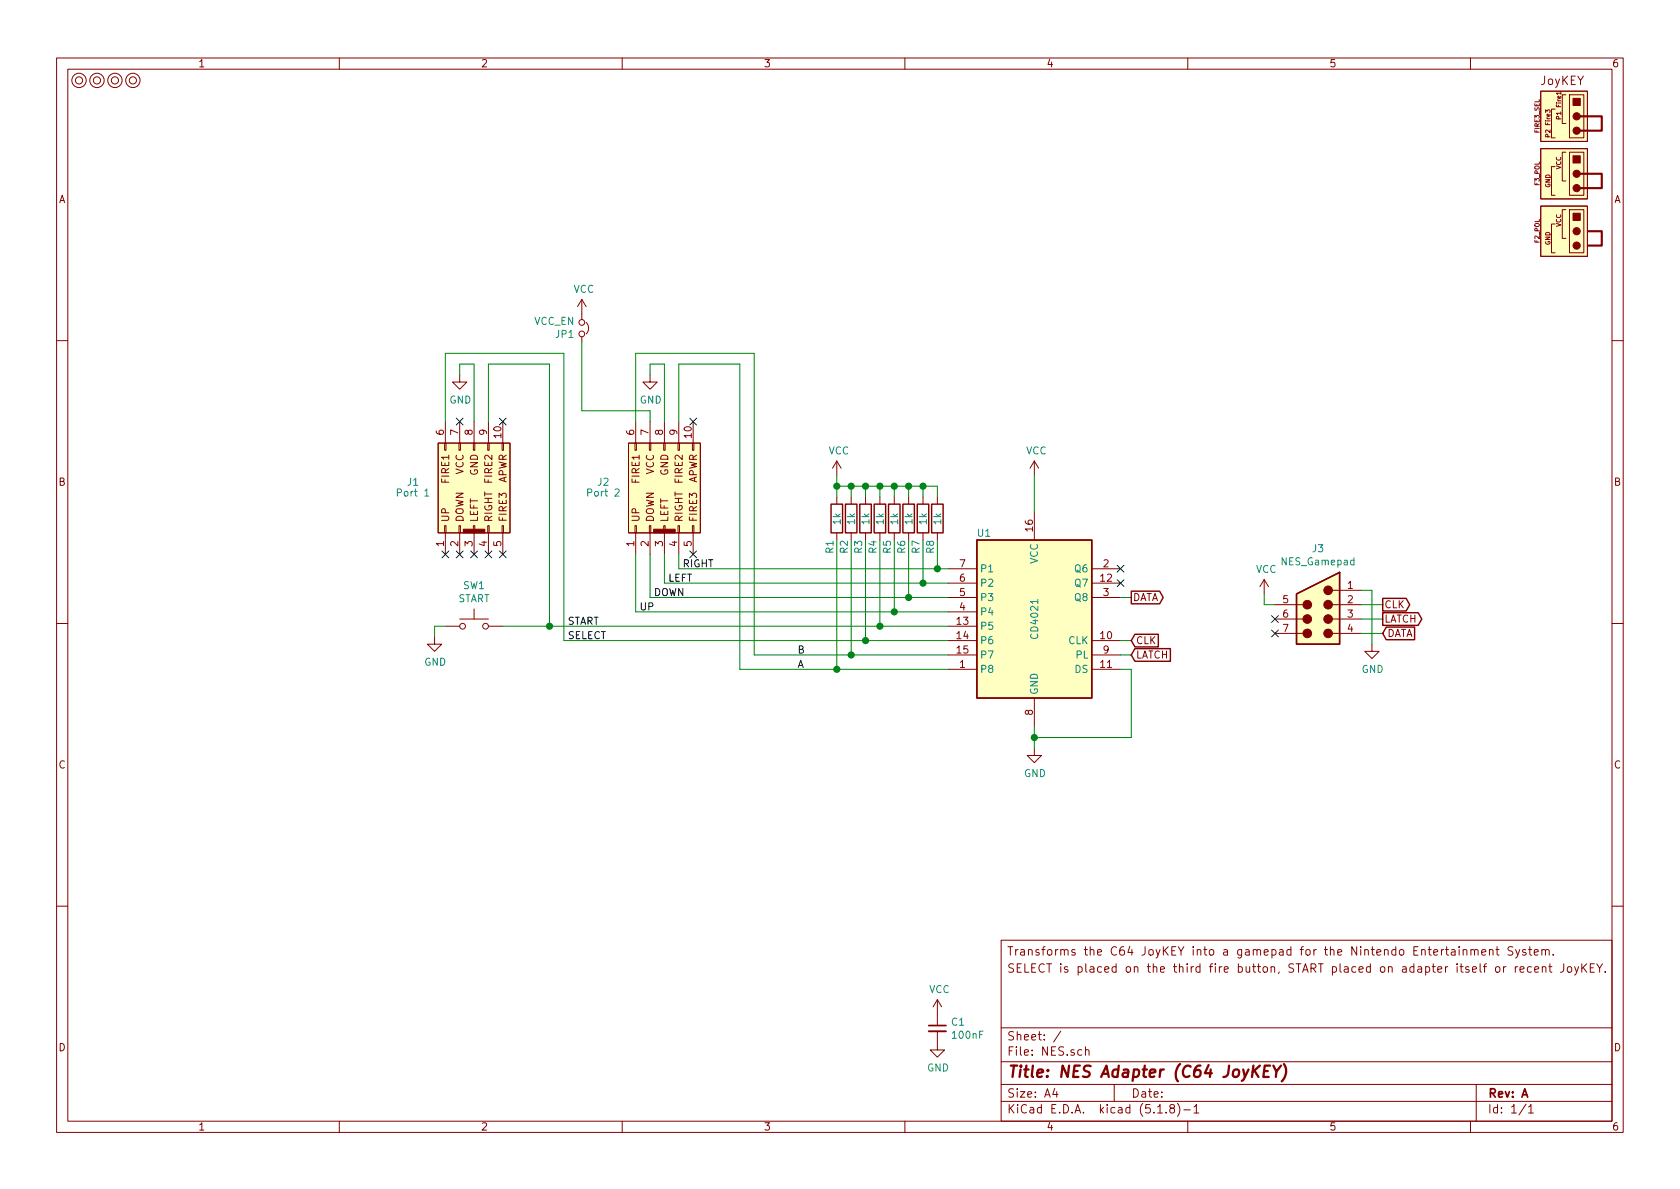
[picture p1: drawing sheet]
<svg xmlns="http://www.w3.org/2000/svg" width="297mm" height="210mm" viewBox="0 0 297 210" stroke-linecap="round" stroke-linejoin="round" font-family="sans-serif">
<g fill="none" stroke="#840000" stroke-width=".18">
<path d="M10 10.3h277v189.9h-277zM12 12.2h273v186.1h-273zM60 10.3v1.9M110 10.3v1.9M160 10.3v1.9M210 10.3v1.9M260 10.3v1.9M272.4 16.1h8.3v8.9h-8.3zM273.3 19.9v-.5l.3 .3 .1-.3 .3 .1v.4M275 19.3h-.7v5.1h.7M276 16.5h-.8l.2 .2M276 16.3v.4"/>
<path d="M276.9 16.8h-.7v5h.7M277.5 16.8h2.5v7.6h-2.5zM272.4 36.4h8.3v8.9h-8.3zM272.4 26.3h8.3v8.9h-8.3zM275 39.6h-.7v5.1h.7M275 29.5h-.7v5h.7M276.9 37.1h-.7v5.1h.7M276.9 26.9h-.7v5.1h.7M277.5 37.1h2.5v7.6h-2.5zM277.5 26.9h2.5v7.6h-2.5zM102.9 53v3.5M102.9 59.6v1"/>
<path d="M102.9 53l-.8 1.2M102.9 53l.7 1.2M103.6 57a1.41 1.41 0 0 1 0 2M10 60.2h2M77.5 78.4h12.7v15.8h-12.7zM78.6 78.4h.3v1.2h-.3zM78.7 74.5v3.9M81.2 78.4h.2v1.2h-.2zM81.3 66.3v1.3h1.2l-1.2 1.2-1.3-1.2h1.3M81.3 74.5v3.9M83.7 78.4h.2v1.2h-.2zM83.8 74.5v3.9"/>
<path d="M86.2 78.4h.3v1.2h-.3zM86.4 74.5v3.9M88.8 78.4h.2v1.2h-.2zM88.9 74.5v3.9M111.1 78.4h12.7v15.8h-12.7zM112.3 78.4h.2v1.2h-.2zM112.4 74.5v3.9M114.8 78.4h.3v1.2h-.3zM114.9 66.3v1.3h1.3l-1.3 1.2-1.2-1.2h1.2M114.9 74.5v3.9M117.3 78.4h.3v1.2h-.3zM117.5 74.5v3.9"/>
<path d="M119.9 78.4h.2v1.2h-.2zM120 74.5v3.9M122.4 78.4h.3v1.2h-.3zM122.6 74.5v3.9M285 60.2h2M78.6 93h.3v1.2h-.3zM78.7 94.2v3.8M81.2 93h.2v1.2h-.2zM81.3 94.2v3.8M83.7 93h.2v1.2h-.2zM83.8 94.2v3.8M86.2 93h.3v1.2h-.3z"/>
<path d="M86.4 94.2v3.8M88.8 93h.2v1.2h-.2zM88.9 94.2v3.8M112.3 93h.2v1.2h-.2zM112.4 94.2v3.8M114.8 93h.3v1.2h-.3zM114.9 94.2v3.8M117.3 93h.3v1.2h-.3zM117.5 94.2v3.8M119.9 93h.2v1.2h-.2zM120 94.2v3.8M122.4 93h.3v1.2h-.3z"/>
<path d="M122.6 94.2v3.8M148 81.5v2.6M148 87.9v1.2M148 94.2v1.3M148 81.5l-.8 1.3M148 81.5l.7 1.3M150.5 87.9v1.2M150.5 94.2v1.3M153 87.9v1.2M153 94.2v1.3M155.6 87.9v1.2M155.6 94.2v1.3"/>
<path d="M158.1 87.9v1.2M158.1 94.2v1.3M160.7 87.9v1.2M160.7 94.2v1.3M163.2 87.9v1.2M163.2 94.2v1.3M165.7 87.9v1.2M165.7 94.2v1.3M182.9 81.5l-.8 1.3M182.9 81.5v2.6M182.9 90.4v5.1M182.9 81.5l.7 1.3"/>
<path d="M10 110.3h2M76.8 112.6v1.3h1.3l-1.3 1.3-1.2-1.3h1.2M78.7 110.7h2.6M81.3 109.5h5.1M83.8 107.7v1.8M86.4 110.7h2.5M167.6 110.7h5.1M167.6 118.4h5.1M167.6 113.3h5.1M167.6 103.1h5.1M167.6 115.8h5.1M167.6 100.6h5.1"/>
<path d="M167.6 105.7h5.1M167.6 108.2h5.1M193 118.4h5.1M193 113.3h5.1M193 103.1h5.1M193 115.8h5.1M193 100.6h5.1M193 105.7h5.1M223.5 102.5l-.7 1.3M223.5 102.5v2.5M223.5 102.5l.8 1.3M225.4 109.5h5.1"/>
<path d="M225.4 106.9h5.1M225.4 112h5.1M235.6 109.5h5.1M235.6 106.9h5.1M235.6 104.4h5.1M235.6 112h5.1M242.6 113.9v1.3h1.2l-1.2 1.3-1.3-1.3h1.3M285 110.3h2M182.9 132.3v1.3h1.2l-1.2 1.3-1.3-1.3h1.3M182.9 123.4v5.1M10 160.2h2M165.7 176.8v4.6"/>
<path d="M165.7 176.8l-.7 1.2M165.7 176.8l.8 1.2M177 166.3h108v32h-108zM256.6 168h.6l.1 .9M257.3 168.3h-.5a.29 .29 0 0 0-.2 .3 .29 .29 0 0 0 .2 .3l.5-.1M258 167.4v.2M258 167.9v1M258.7 168h.1a.37 .37 0 0 1 .6 .1v.8M258.7 167.9v1M260.1 168a.37 .37 0 0 1 .6 .1v.8M260.1 167.9v1M260.7 168.1l.2-.2 .4 .1v.9"/>
<path d="M262 168.4l.7-.1-.1-.3-.4-.1-.2 .2 .1 .7h.5M263.3 168l.3-.1 .3 .1 .1 .9M263.3 167.9v1M264.5 171.1l.2-.2 .4 .2v.7l-.2 .1-.4-.1zM264.5 167.9h.5M264.7 167.4v1.3l.3 .2M265.8 170.9v1M266.3 170.9l-.5 .3M267.5 167.5l-.6-.1-.3 .3 .1 .3 .7 .3v.5a.62 .62 0 0 1-.8 0M267.9 170.9v1M268 167.9l.4 1M268.4 170.9l-.4 .1-.1 .2"/>
<path d="M268.7 167.9l-.5 1.4-.2 .1M268.8 171.4l.7-.1-.1-.3-.4-.1-.2 .2v.8h.6M269.8 168a.37 .37 0 0 0-.6 .1l.1 .2 .5 .2v.1l-.2 .3-.4-.1M270.3 167.9h.5M270.5 167.4v1.3l.3 .2M270.8 171l-.5-.1-.2 .3v.6l.2 .1h.5M271.3 168.4l.7-.1-.1-.3-.4-.1-.2 .2v.7h.6M271.3 171.4l.8-.1-.1-.3-.4-.1-.3 .2 .1 .8h.6M272.6 168l.2-.1 .4 .1 .1 .9M272.6 167.9v1M272.7 171.1l.2-.2 .4 .1v.9M272.7 170.9v1"/>
<path d="M273.3 168.1a.36 .36 0 0 1 .3-.2 .36 .36 0 0 1 .3 .2v.8M273.8 170.9h.6M274 170.4v1.3l.4 .2M274.6 168.8v.1M276.5 170.4v1.1a.51 .51 0 0 1-.6 .4M277.2 171.1l.2-.2 .4 .2v.7l-.2 .1-.4-.1zM278.4 170.9l.4 1M279.1 170.9l-.5 1.4-.2 .1M279.7 170.4v1.5M279.9 171.1l.6 .8M280.5 170.4l-.8 .9M281.2 171.1h.5"/>
<path d="M281.9 170.4h-.7v1.5h.7M282.3 170.4l.5 .8 .5-.8M282.8 171.2v.7M283.8 171.8v.1M285 160.2h2M60 198.3v1.9M110 198.3v1.9M160 198.3v1.9M165.7 182.4v3.3h1.3l-1.3 1.2-1.2-1.2h1.2M177 194.8h108M177 191.8h108M177 187.8h108"/>
<path d="M177 181.8h108M186.5 192.5l-.4 1h1M186.8 193v1M187.6 182.3l-1.3 2M191.3 185.7l-.5-.1-.2 .3v.6l.2 .1 .5-.1M191.9 185.7h.1a.37 .37 0 0 1 .6 .1v.8M191.9 185.1v1.5M197 191.8v3M204.7 196.8h.8M206.2 196.7v.1M207.1 196l-.3-.3 .2-.3a.48 .48 0 0 1 .6 .1l-.1 .4a.52 .52 0 0 0-.6 .2 .52 .52 0 0 0 .1 .6l.4 .1 .2-.1 .1-.4-.3-.3M208.2 195.1a1.71 1.71 0 0 1 0 2.3"/>
<path d="M209.3 196.3h1.2M210 198.3v1.9M211.1 195.8l.4-.5v1.5M211.1 196.8h.9M260 198.3v1.9M261 191.8v6.5M269.8 195.2l-1.2 2M270.3 195.8l.4-.5v1.5M270.3 196.8h.8"/>
<circle cx="14" cy="14.2" r=".63"/>
<circle cx="14" cy="14.2" r="1.27"/>
<circle cx="17.1" cy="14.2" r=".63"/>
<circle cx="17.1" cy="14.2" r="1.27"/>
<circle cx="20.3" cy="14.2" r=".63"/>
<circle cx="20.3" cy="14.2" r="1.27"/>
<circle cx="23.5" cy="14.2" r=".63"/>
<circle cx="23.5" cy="14.2" r="1.27"/>
<circle cx="102.9" cy="57" r=".51"/>
<circle cx="102.9" cy="59" r=".51"/>
<circle cx="81.8" cy="110.7" r=".51"/>
<circle cx="85.9" cy="110.7" r=".51"/>
</g>
<path d="M222.8 188.4l-1.3 1.2M223.5 189.4h.7M224.6 188.4h-1l-.2 2h.9M225.1 188.4l.6 1.1 .8-1.1M225.7 189.5l-.1 .9M227 188.2a2.31 2.31 0 0 1-.4 3" fill="none" stroke="#840000" stroke-width=".41"/>
<g fill="none" stroke="#840000" stroke-width=".25">
<path d="M146.9 89.1h2.1v5.1h-2.1zM149.5 89.1h2v5.1h-2zM152 89.1h2.1v5.1h-2.1zM154.6 89.1h2v5.1h-2zM157.1 89.1h2v5.1h-2zM159.6 89.1h2.1v5.1h-2.1zM162.2 89.1h2v5.1h-2zM164.7 89.1h2.1v5.1h-2.1zM172.7 95.5h20.3v27.9h-20.3zM200 104.5h5l.7 1.2-.7 1.1h-5zM200.7 114.7h6.2v2.2h-6.2l-.7-1.1zM200.7 112.2h4.1v2.2h-4.1l-.7-1.1z"/>
<path d="M229.2 105l7.7-3.8v12.7h-7.7zM244.5 108.4h6.2l.7 1.1-.7 1.1h-6.2zM244.5 105.8h4.1l.7 1.1-.7 1.1h-4.1zM245.1 110.9h5v2.2h-5l-.6-1.1z"/>
</g>
<path d="M278.8 20.6h4.4v2.5h-4.4M278.8 30.7h4.4v2.6h-4.4M278.8 40.9h4.4v2.5h-4.4" fill="none" stroke="#840000" stroke-width=".38"/>
<g fill="#ffffc2" stroke="#ffffc2" stroke-width=".18">
<path d="M172.7 95.5h20.3v27.9h-20.3z"/>
<path d="M229.2 105l7.7-3.8v12.7h-7.7z"/>
<path d="M111.1 78.4h12.7v15.8h-12.7z"/>
<path d="M272.4 36.4h8.3v8.9h-8.3z"/>
<path d="M272.4 26.3h8.3v8.9h-8.3z"/>
<path d="M272.4 16.1h8.3v8.9h-8.3z"/>
<path d="M77.5 78.4h12.7v15.8h-12.7z"/>
</g>
<g fill="#840000" stroke="#840000" stroke-width=".18">
<path d="M115.6 93.6h3.8v.6h-3.8z"/>
<path d="M278.1 17.4h1.3v1.3h-1.3z"/>
<path d="M278.1 37.7h1.3v1.3h-1.3z"/>
<path d="M278.1 27.6h1.3v1.2h-1.3z"/>
<path d="M81.9 93.6h3.8v.6h-3.8z"/>
<circle cx="231.1" cy="106.9" r=".76"/>
<circle cx="234.8" cy="109.5" r=".76"/>
<circle cx="234.8" cy="106.9" r=".76"/>
<circle cx="234.8" cy="104.4" r=".76"/>
<circle cx="231.1" cy="112" r=".76"/>
<circle cx="231.1" cy="109.5" r=".76"/>
<circle cx="234.8" cy="112" r=".76"/>
<circle cx="278.8" cy="20.6" r=".63"/>
<circle cx="278.8" cy="43.4" r=".63"/>
<circle cx="278.8" cy="40.9" r=".63"/>
<circle cx="278.8" cy="33.3" r=".63"/>
<circle cx="278.8" cy="30.7" r=".63"/>
<circle cx="278.8" cy="23.1" r=".63"/>
</g>
<path d="M75.1 87.7h.7M108.8 86.6l.4-.1 .3 .3-.1 .2-.7 .7h.8" fill="none" stroke="#008484" stroke-width=".18"/>
<path d="M164.2 182.4h3.1" fill="none" stroke="#840000" stroke-width=".33"/>
<path d="M164.2 181.4h3.1" fill="none" stroke="#840000" stroke-width=".3"/>
<g fill="none" stroke="#008400" stroke-width=".18">
<path d="M78.7 74.5v-12h21v50.8h67.9M81.3 66.3v-1.9h2.5v10.1M86.4 74.5v-10.1h10.8v46.3M102.9 60.6v12h12v1.9M112.4 74.5v-12h20.9v53.3h34.3M114.9 66.3v-1.9h2.6v10.1M120 74.5v-10.1h10.8v54h36.8M112.4 98v10.2h55.2M114.9 98v7.7h52.7M117.5 98v5.1h50.1M120 98v2.6h47.6M148 84.1v3.8"/>
<path d="M148 95.5v22.9M148 86h17.7v1.9M150.5 86v1.9M150.5 95.5v20.3M153 86v1.9M153 95.5v17.8M155.6 86v1.9M155.6 95.5v15.2M158.1 86v1.9M158.1 95.5v12.7M160.7 86v1.9M160.7 95.5v10.2"/>
<path d="M163.2 86v1.9M163.2 95.5v7.6M165.7 95.5v5.1M182.9 84.1v6.3M78.7 110.7h-1.9v1.9M88.9 110.7h78.7M198.1 105.7h1.9M198.1 118.4h1.9v12h-17.1M198.1 113.3h1.9M198.1 115.8h1.9M223.5 105v1.9h1.9M240.7 112h3.8"/>
<path d="M240.7 109.5h3.8M240.7 106.9h3.8M240.7 104.4h1.9v9.5M182.9 128.5v3.8"/>
</g>
<g fill="#008400" stroke="#008400" stroke-width=".25">
<circle cx="155.6" cy="110.7" r=".51"/>
<circle cx="153" cy="113.3" r=".51"/>
<circle cx="150.5" cy="115.8" r=".51"/>
<circle cx="148" cy="118.4" r=".51"/>
<circle cx="148" cy="86" r=".51"/>
<circle cx="158.1" cy="108.2" r=".51"/>
<circle cx="163.2" cy="86" r=".51"/>
<circle cx="160.7" cy="105.7" r=".51"/>
<circle cx="163.2" cy="103.1" r=".51"/>
<circle cx="160.7" cy="86" r=".51"/>
<circle cx="165.7" cy="100.6" r=".51"/>
<circle cx="158.1" cy="86" r=".51"/>
<circle cx="97.2" cy="110.7" r=".51"/>
<circle cx="155.6" cy="86" r=".51"/>
<circle cx="182.9" cy="130.4" r=".51"/>
<circle cx="153" cy="86" r=".51"/>
<circle cx="150.5" cy="86" r=".51"/>
</g>
<g fill="none" stroke="#000084" stroke-width=".18">
<path d="M80.7 73.9l1.2 1.3M81.9 73.9l-1.2 1.3M88.3 73.9l1.2 1.3M89.5 73.9l-1.2 1.3M121.9 73.9l1.3 1.3M123.2 73.9l-1.3 1.3M78.1 97.4l1.2 1.2M79.3 97.4l-1.2 1.2M80.7 97.4l1.2 1.2M81.9 97.4l-1.2 1.2M83.2 97.4l1.2 1.2M84.4 97.4l-1.2 1.2"/>
<path d="M85.8 97.4l1.2 1.2M87 97.4l-1.2 1.2M88.3 97.4l1.2 1.2M89.5 97.4l-1.2 1.2M121.9 97.4l1.3 1.2M123.2 97.4l-1.3 1.2M197.5 100l1.2 1.2M198.7 100l-1.2 1.2M197.5 102.5l1.2 1.2M198.7 102.5l-1.2 1.2M224.8 111.4l1.2 1.2M224.8 108.9l1.2 1.2"/>
<path d="M226 111.4l-1.2 1.2M226 108.9l-1.2 1.2"/>
</g>
<text font-size="2.8" fill="#840000" x="178" y="190.5">Title: NES Adapter (C64 JoyKEY)</text>
<g font-size="2.1" fill="#840000">
<text x="272.3" y="15">JoyKEY</text>
<text x="178" y="172">SELECT is placed on the third fire button, START placed on adapter itself or recent JoyKEY.</text>
<text x="178" y="169">Transforms the C64 JoyKEY into a gamepad for the Nintendo Entertainment System.</text>
<text x="178" y="184">Sheet: /</text>
<text x="178" y="186.7">File: NES.sch</text>
<text x="178" y="196.9">KiCad E.D.A. kicad (5.1.8)-1</text>
<text x="178" y="194.1">Size: A4</text>
<text x="200" y="194.1">Date:</text>
<text x="263" y="194.1">Rev: A</text>
<text x="263" y="196.9">Id: 1/1</text>
</g>
<g font-size="1.8" fill="#840000">
<text x="35" y="11.9">1</text>
<text x="85" y="11.9">2</text>
<text x="135" y="11.9">3</text>
<text x="185" y="11.9">4</text>
<text x="235" y="11.9">5</text>
<text x="285" y="11.9">6</text>
<text x="10.4" y="35.9">A</text>
<text x="285.4" y="35.9">A</text>
<text x="78.5" y="76.9" transform="rotate(-90 78.5 76.9)">6</text>
<text x="81" y="76.9" transform="rotate(-90 81 76.9)">7</text>
<text x="83.6" y="76.9" transform="rotate(-90 83.6 76.9)">8</text>
<text x="86.1" y="76.9" transform="rotate(-90 86.1 76.9)">9</text>
<text x="88.6" y="77.4" transform="rotate(-90 88.6 77.4)">10</text>
<text x="112.1" y="76.9" transform="rotate(-90 112.1 76.9)">6</text>
<text x="114.7" y="76.9" transform="rotate(-90 114.7 76.9)">7</text>
<text x="117.2" y="76.9" transform="rotate(-90 117.2 76.9)">8</text>
<text x="119.8" y="76.9" transform="rotate(-90 119.8 76.9)">9</text>
<text x="122.3" y="77.4" transform="rotate(-90 122.3 77.4)">10</text>
<text x="82" y="83.9" transform="rotate(-90 82 83.9)">VCC</text>
<text x="115.6" y="83.9" transform="rotate(-90 115.6 83.9)">VCC</text>
<text x="10.4" y="85.9">B</text>
<text x="79.4" y="85.4" transform="rotate(-90 79.4 85.4)">FIRE1</text>
<text x="84.5" y="84.1" transform="rotate(-90 84.5 84.1)">GND</text>
<text x="87" y="85.4" transform="rotate(-90 87 85.4)">FIRE2</text>
<text x="89.6" y="85.5" transform="rotate(-90 89.6 85.5)">APWR</text>
<text x="113.1" y="85.4" transform="rotate(-90 113.1 85.4)">FIRE1</text>
<text x="118.2" y="84.1" transform="rotate(-90 118.2 84.1)">GND</text>
<text x="120.7" y="85.4" transform="rotate(-90 120.7 85.4)">FIRE2</text>
<text x="123.2" y="85.5" transform="rotate(-90 123.2 85.5)">APWR</text>
<text x="285.4" y="85.9">B</text>
<text x="79.4" y="92.2" transform="rotate(-90 79.4 92.2)">UP</text>
<text x="82" y="92.4" transform="rotate(-90 82 92.4)">DOWN</text>
<text x="84.5" y="92.4" transform="rotate(-90 84.5 92.4)">LEFT</text>
<text x="87" y="92.3" transform="rotate(-90 87 92.3)">RIGHT</text>
<text x="89.6" y="92.1" transform="rotate(-90 89.6 92.1)">FIRE3</text>
<text x="113.1" y="92.2" transform="rotate(-90 113.1 92.2)">UP</text>
<text x="115.6" y="92.4" transform="rotate(-90 115.6 92.4)">DOWN</text>
<text x="118.2" y="92.4" transform="rotate(-90 118.2 92.4)">LEFT</text>
<text x="120.7" y="92.3" transform="rotate(-90 120.7 92.3)">RIGHT</text>
<text x="123.2" y="92.1" transform="rotate(-90 123.2 92.1)">FIRE3</text>
<text x="182.6" y="93.9" transform="rotate(-90 182.6 93.9)">16</text>
<text x="78.5" y="96.6" transform="rotate(-90 78.5 96.6)">1</text>
<text x="81" y="96.6" transform="rotate(-90 81 96.6)">2</text>
<text x="83.6" y="96.6" transform="rotate(-90 83.6 96.6)">3</text>
<text x="86.1" y="96.6" transform="rotate(-90 86.1 96.6)">4</text>
<text x="88.6" y="96.6" transform="rotate(-90 88.6 96.6)">5</text>
<text x="112.1" y="96.6" transform="rotate(-90 112.1 96.6)">1</text>
<text x="114.7" y="96.6" transform="rotate(-90 114.7 96.6)">2</text>
<text x="117.2" y="96.6" transform="rotate(-90 117.2 96.6)">3</text>
<text x="119.8" y="96.6" transform="rotate(-90 119.8 96.6)">4</text>
<text x="122.3" y="96.6" transform="rotate(-90 122.3 96.6)">5</text>
<text x="169.7" y="100.3">7</text>
<text x="195.1" y="100.3">2</text>
<text x="169.7" y="107.9">4</text>
<text x="169.7" y="105.4">5</text>
<text x="169.7" y="102.9">6</text>
<text x="194.6" y="102.9">12</text>
<text x="195.1" y="105.4">3</text>
<text x="200.3" y="106.3">DATA</text>
<text x="226.8" y="106.7">5</text>
<text x="238.3" y="104.1">1</text>
<text x="238.3" y="106.7">2</text>
<text x="244.7" y="107.6">CLK</text>
<text x="169.2" y="110.5">13</text>
<text x="169.2" y="113">14</text>
<text x="194.6" y="113">10</text>
<text x="200.8" y="113.9">CLK</text>
<text x="226.8" y="109.2">6</text>
<text x="226.8" y="111.8">7</text>
<text x="238.3" y="109.2">3</text>
<text x="238.3" y="111.8">4</text>
<text x="244.7" y="110.1">LATCH</text>
<text x="245.3" y="112.6">DATA</text>
<text x="169.2" y="115.6">15</text>
<text x="169.7" y="118.1">1</text>
<text x="194.6" y="118.1">11</text>
<text x="195.1" y="115.6">9</text>
<text x="200.8" y="116.5">LATCH</text>
<text x="182.6" y="126.5" transform="rotate(-90 182.6 126.5)">8</text>
<text x="10.4" y="135.9">C</text>
<text x="285.4" y="135.9">C</text>
<text x="10.4" y="185.9">D</text>
<text x="285.4" y="185.9">D</text>
<text x="35" y="199.9">1</text>
<text x="85" y="199.9">2</text>
<text x="135" y="199.9">3</text>
<text x="185" y="199.9">4</text>
<text x="235" y="199.9">5</text>
<text x="285" y="199.9">6</text>
</g>
<g font-size="1.8" fill="#008484">
<text x="101.4" y="51.8">VCC</text>
<text x="94.4" y="57.4">VCC_EN</text>
<text x="98.3" y="59.8">JP1</text>
<text x="79.5" y="71.4">GND</text>
<text x="113.1" y="71.4">GND</text>
<text x="146.5" y="80.4">VCC</text>
<text x="181.4" y="80.4">VCC</text>
<text x="70.5" y="87.8">Port 1</text>
<text x="72.1" y="85.9">J1</text>
<text x="104.2" y="87.8">Port 2</text>
<text x="105.7" y="85.9">J2</text>
<text x="148.6" y="92.7" transform="rotate(-90 148.6 92.7)">1k</text>
<text x="151.2" y="92.7" transform="rotate(-90 151.2 92.7)">1k</text>
<text x="153.7" y="92.7" transform="rotate(-90 153.7 92.7)">1k</text>
<text x="156.3" y="92.7" transform="rotate(-90 156.3 92.7)">1k</text>
<text x="158.8" y="92.7" transform="rotate(-90 158.8 92.7)">1k</text>
<text x="161.3" y="92.7" transform="rotate(-90 161.3 92.7)">1k</text>
<text x="163.9" y="92.7" transform="rotate(-90 163.9 92.7)">1k</text>
<text x="166.4" y="92.7" transform="rotate(-90 166.4 92.7)">1k</text>
<text x="172.9" y="94.9">U1</text>
<text x="147.4" y="97.8" transform="rotate(-90 147.4 97.8)">R1</text>
<text x="149.9" y="97.8" transform="rotate(-90 149.9 97.8)">R2</text>
<text x="152.5" y="97.8" transform="rotate(-90 152.5 97.8)">R3</text>
<text x="155" y="97.8" transform="rotate(-90 155 97.8)">R4</text>
<text x="157.5" y="97.8" transform="rotate(-90 157.5 97.8)">R5</text>
<text x="160.1" y="97.8" transform="rotate(-90 160.1 97.8)">R6</text>
<text x="162.6" y="97.8" transform="rotate(-90 162.6 97.8)">R7</text>
<text x="165.2" y="97.8" transform="rotate(-90 165.2 97.8)">R8</text>
<text x="173.2" y="101.2">P1</text>
<text x="183.5" y="99.7" transform="rotate(-90 183.5 99.7)">VCC</text>
<text x="190.2" y="101.2">Q6</text>
<text x="222" y="101.3">VCC</text>
<text x="226.7" y="100">NES_Gamepad</text>
<text x="232.1" y="97.7">J3</text>
<text x="80.9" y="106.5">START</text>
<text x="81.9" y="104.2">SW1</text>
<text x="173.2" y="106.3">P3</text>
<text x="173.2" y="103.8">P2</text>
<text x="190.2" y="103.8">Q7</text>
<text x="190.2" y="106.3">Q8</text>
<text x="173.2" y="111.4">P5</text>
<text x="173.2" y="113.9">P6</text>
<text x="173.2" y="108.8">P4</text>
<text x="183.6" y="112.7" transform="rotate(-90 183.6 112.7)">CD4021</text>
<text x="188.9" y="113.9">CLK</text>
<text x="75" y="117.7">GND</text>
<text x="173.2" y="119">P8</text>
<text x="173.2" y="116.5">P7</text>
<text x="190.1" y="119">DS</text>
<text x="190.3" y="116.5">PL</text>
<text x="240.7" y="119">GND</text>
<text x="183.5" y="122.9" transform="rotate(-90 183.5 122.9)">GND</text>
<text x="181.1" y="137.4">GND</text>
<text x="164.3" y="175.6">VCC</text>
<text x="168.3" y="181.4">C1</text>
<text x="168.5" y="183.7">100nF</text>
<text x="163.9" y="189.5">GND</text>
</g>
<g font-size="1.8">
<text x="120.6" y="100.3">RIGHT</text>
<text x="113" y="107.9">UP</text>
<text x="115.6" y="105.4">DOWN</text>
<text x="118.1" y="102.9">LEFT</text>
<text x="100.3" y="110.5">START</text>
<text x="100.3" y="113">SELECT</text>
<text x="141" y="115.6">B</text>
<text x="141" y="118.1">A</text>
</g>
<g font-size="1.1" fill="#840000">
<text x="272.2" y="23.5" transform="rotate(-90 272.2 23.5)">FIRE3_SEL</text>
<text x="274.1" y="24" transform="rotate(-90 274.1 24)">P2 Fire3</text>
<text x="276" y="20.8" transform="rotate(-90 276 20.8)">P1 Fire1</text>
<text x="276" y="30" transform="rotate(-90 276 30)">VCC</text>
<text x="272.2" y="32.8" transform="rotate(-90 272.2 32.8)">F3_POL</text>
<text x="274.1" y="33.2" transform="rotate(-90 274.1 33.2)">GND</text>
<text x="276" y="40.1" transform="rotate(-90 276 40.1)">VCC</text>
<text x="272.2" y="42.9" transform="rotate(-90 272.2 42.9)">F2_POL</text>
<text x="274.1" y="43.4" transform="rotate(-90 274.1 43.4)">GND</text>
</g>
</svg>
